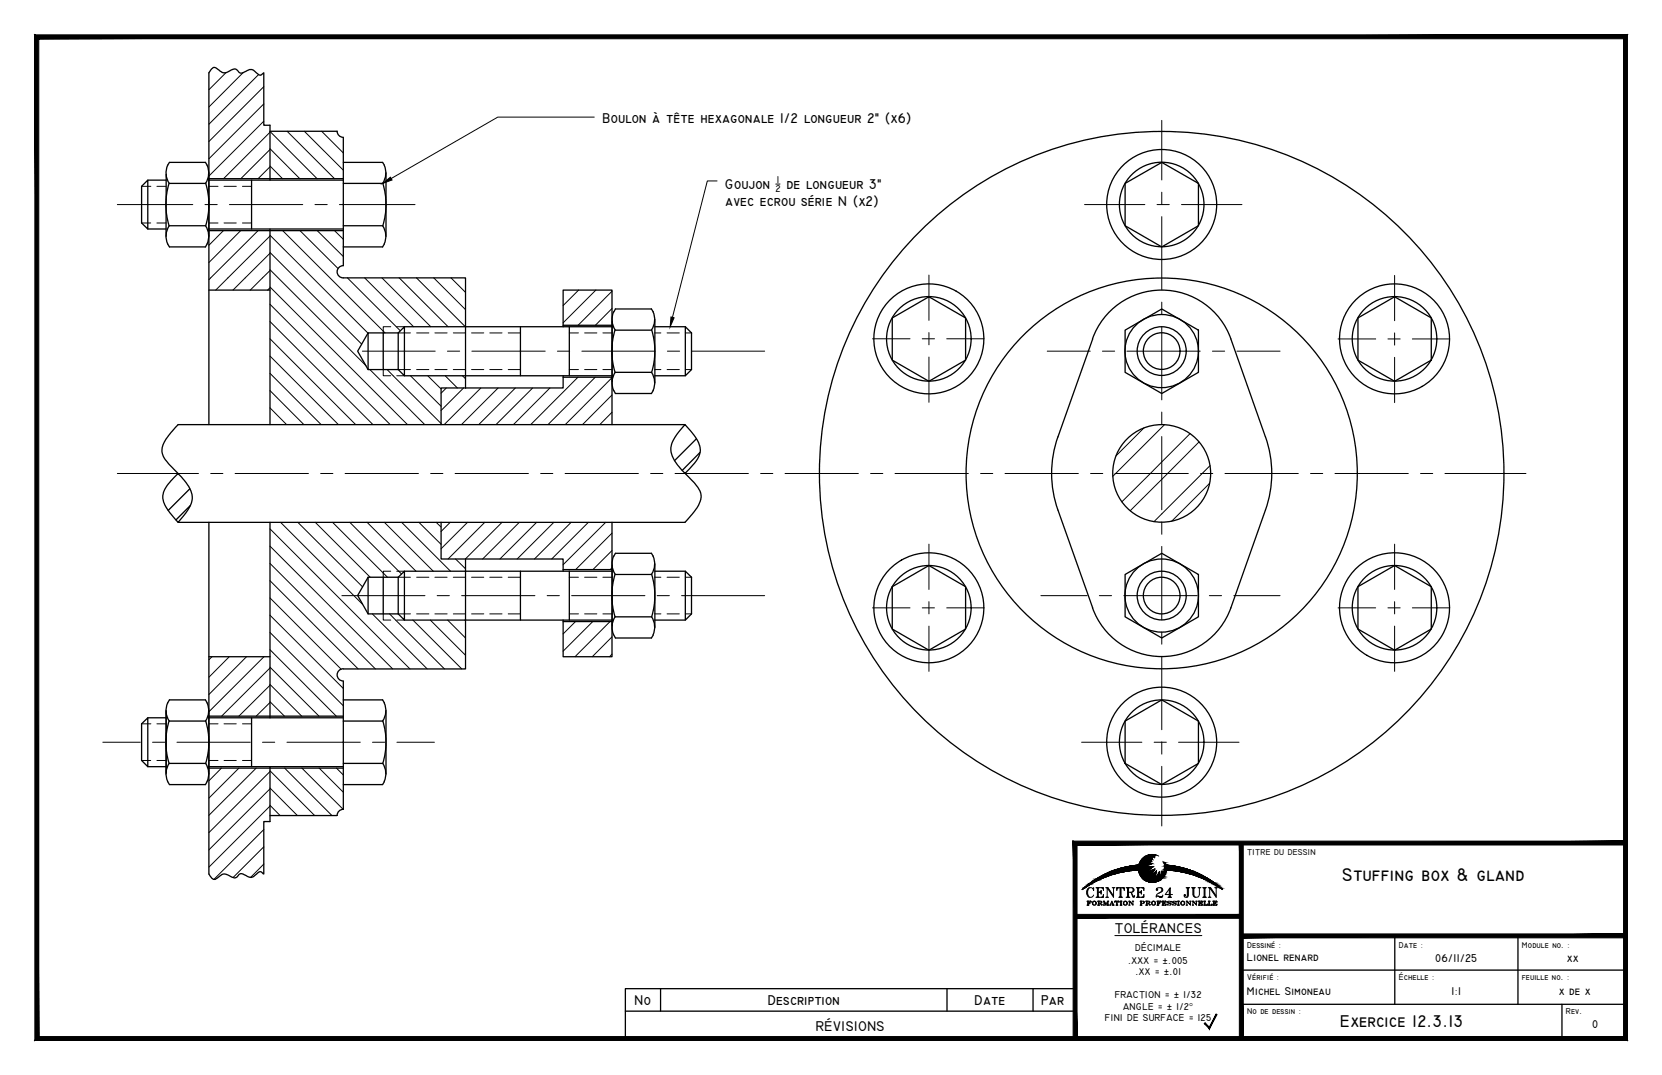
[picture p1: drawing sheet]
<svg xmlns="http://www.w3.org/2000/svg" width="432mm" height="279mm" viewBox="0 0 432 279" stroke-linecap="round" stroke-linejoin="round" font-family="sans-serif">
<!-- layer: Axe -->
<g fill="none" stroke="#000" stroke-width=".26">
<path d="M301.8 31.3v15.5M30.5 53.2h19.6M53.3 53.2h3.1M59.6 53.2h19.1M81.8 53.2h3.2M88.2 53.2h19.6M281.8 53.2h15.6M300.6 53.2h3.2M301.8 50v3.1M301.8 56.3v19.1M307 53.2h15.7M241.3 71.5v11.8"/>
<path d="M301.8 78.5v3.2M362.3 71.6v11.8M94.1 91.3h19M116.2 91.3h3.2M122.6 91.3h19M144.8 91.3h3.2M151.2 91.3h19M173.4 91.3h3.2M179.7 91.3h19M226.7 88.1h9.7M239.6 88.1h3.2M241.3 86.4v3.2"/>
<path d="M241.3 92.8v11.8M246 88.1h9.7M272.1 91.3h11.2M286.4 91.3h3.2M292.8 91.3h19M301.8 84.9v19M315 91.3h3.2M321.4 91.3h11.2M347.6 88.1h9.8M360.6 88.1h3.2M362.3 86.5v3.2M362.3 92.9v11.7"/>
<path d="M366.9 88.1h9.8M301.8 107.1v3.2M301.8 113.5v19M30.5 123.1h21.1M54.7 123.1h3.2M61.1 123.1h19M83.3 123.1h3.2M89.7 123.1h19M111.9 123.1h3.2M118.2 123.1h19.1M140.5 123.1h3.1M146.8 123.1h19.1"/>
<path d="M169 123.1h3.2M175.4 123.1h19M197.6 123.1h3.2M204 123.1h19M226.2 123.1h3.2M232.5 123.1h19.1M254.8 123.1h3.1M261.1 123.1h19.1M283.3 123.1h3.2M289.7 123.1h19M301.8 135.7v3.2M311.9 123.1h3.2"/>
<path d="M318.3 123.1h19M340.5 123.1h3.2M346.8 123.1h19.1M369.1 123.1h3.1M375.4 123.1h21.1M88.8 154.8h21.6M113.6 154.8h3.2M119.9 154.8h19.1M142.2 154.8h3.1M148.5 154.8h19.1M170.7 154.8h3.2M177.1 154.8h21.6"/>
<path d="M226.7 158h9.7M239.6 158h3.2M241.3 141.4v11.8M241.3 156.4v3.2M246 158h9.7M270.4 154.8h12M285.6 154.8h3.2M292 154.8h19M301.8 142v19.1M314.2 154.8h3.2M320.5 154.8h12.1M347.6 158h9.8"/>
<path d="M360.6 158h3.2M362.3 141.4v11.8M362.3 156.4v3.2M366.9 158h9.8M241.3 162.7v11.8M301.8 164.3v3.1M301.8 170.6v19.1M362.3 162.7v11.8M26.7 192.9h9.7M39.6 192.9h3.2M46 192.9h19M68.2 192.9h3.2"/>
<path d="M74.5 192.9h19.1M96.8 192.9h3.1M103.1 192.9h9.8M281 192.9h15.7M299.8 192.9h3.2M301.8 192.8v3.2M301.8 199.2v15.5M306.2 192.9h15.7"/>
</g>
<!-- layer: Hachure -->
<g fill="none" stroke="#000" stroke-width=".26">
<path d="M58.7 18.9l-4.4 4.4M63.2 18.9l-8.9 8.9M67.2 19.4l-12.9 12.9M68.5 22.5l-14.2 14.3M68.5 27l-14.2 14.3M68.5 31.5l-14.2 14.3M70.1 38.7l7.8 7.7M70.1 34.2l12.3 12.2M70.1 34.4l-12 12M70.1 38.9l-7.5 7.5M74.6 34.1l12.3 12.3M79.1 34.1l10.1 10.1"/>
<path d="M83.6 34.1l5.6 5.7M58 59.9l-3.7 3.9M62.5 59.9l-8.2 8.3M67.1 59.9l-12.8 12.8M70.1 43.1l3.3 3.3M70.1 43.3l-3 3.1M73.4 59.9l26.6 26.6M77.9 59.9l9.9 9.9M82.4 59.9l6.8 6.8M86.9 59.9l2.3 2.3M70.1 79.1l31.3 31.3M70.1 74.6l35.8 35.8"/>
<path d="M70.1 70.1l25 24.9M70.1 65.6l23.9 23.9M70.1 61.1l25.5 25.5M70.1 61.3l-14.1 14.1M70.1 65.8l-9.6 9.6M70.1 70.3l-5.1 5.1M70.1 74.8l-.6 .6M90.3 72.2l13.7 13.8M94.7 72.2l12.7 12.7M99.2 72.2l12.7 12.7M103.7 72.2l12.7 12.7M108.2 72.2l12.7 12.7"/>
<path d="M112.7 72.2l8.2 8.3M117.2 72.2l3.7 3.8M150.3 75.4l-4 4M154.8 75.4l-8.5 8.5M159 75.7l-8.8 8.8M70.1 97l13.3 13.4M70.1 92.5l17.8 17.9M70.1 88.1l22.3 22.3M70.1 83.6l26.8 26.8M96.1 96.1l14.3 14.3M100.6 96.1l14 14M106.6 97.7l8 7.9"/>
<path d="M111.1 97.7l3.5 3.4M115.7 97.7l3.1 3.1M120.1 97.7l.8 .7M150.2 98l-12.3 12.4M154.6 98l-12.2 12.4M159 98.2l-12.1 12.2M159 80.2l-4.3 4.3M70.1 106l4.4 4.4M70.1 101.5l8.9 8.9M116 100.8l-1.4 1.4M120.4 100.8l-5.8 5.9M124.9 100.8l-9.5 9.6"/>
<path d="M129.4 100.8l-9.5 9.6M133.9 100.8l-9.5 9.6M138.4 100.8l-9.5 9.6M142.9 100.8l-9.5 9.6M159 102.7l-7.7 7.7M159 107.1l-3.2 3.3M297.2 111.2l-7.2 7.2M302.6 110.4l-13.5 13.4M309.2 112.7l-17.7 17.7M311.5 114.9l-17.9 17.9M70.1 137.5l36.4 36.4M72.9 135.8l21.3 21.3"/>
<path d="M77.4 135.8l16.8 16.7M81.9 135.8l14.3 14.2M86.4 135.8l14.3 14.2M90.9 135.8l13.4 13.4M95.4 135.8l12.7 12.7M99.9 135.8l12.7 12.7M104.4 135.8l12.7 12.7M108.8 135.8l5.8 5.7M113.3 135.8l1.3 1.2M117 135.8l-2.4 2.3M121.5 135.8l-6.9 6.8M125.9 135.8l-9.5 9.5"/>
<path d="M130.4 135.8l-9.5 9.5M134.9 135.8l-9.5 9.5M139.4 135.8l-9.5 9.5M143.9 135.8l-9.5 9.5M148.4 135.8l-9.5 9.5M152.9 135.8l-9.6 9.5M157.4 135.8l-11.1 11M159 138.6l-9.4 9.4M314.3 125.6l-9.9 9.9M314.4 121l-14.6 14.6M70.1 159.9l19.1 19M70.1 155.4l18.5 18.5"/>
<path d="M70.1 150.9l22.9 23M70.1 146.4l27.4 27.5M70.1 141.9l31.9 32M96.7 159.6l14.3 14.3M101.2 159.6l14.3 14.3M118.4 145.3l2.5 2.5M159 143.1l-4.9 4.9M159 147.6l-.5 .4M55.1 170.7l-.8 .8M59.6 170.7l-5.3 5.3M64.1 170.7l-9.8 9.8M68.6 170.7l-14.3 14.3"/>
<path d="M70.1 177.9l8.3 8.2M70.1 173.4l12.8 12.7M70.1 168.9l17.3 17.2M70.1 164.4l19.1 19M70.1 173.6l-12.5 12.5M70.1 178.1l-8 8M107.3 161.2l12.7 12.7M111.8 161.2l9.1 9.1M116.3 161.2l4.6 4.6M120.8 161.2l.1 .1M149.5 161.5l-3.2 3.3M154 161.5l-7.7 7.7"/>
<path d="M158.5 161.5l-9.1 9.2M159 165.5l-5.1 5.2M159 170l-.6 .7M57.5 199.6l-3.2 3.3M62.1 199.6l-7.8 7.8M66.5 199.6l-12.2 12.3M70.1 182.4l3.8 3.7M70.1 182.6l-3.6 3.5M74 199.6l12.2 12.4M78.4 199.6l10.8 10.8M82.9 199.6l6.3 6.3M87.4 199.6l1.8 1.8"/>
<path d="M68.5 215.6l-12.9 13M70.1 209.5l-15.8 15.9M70.1 209.3l2.7 2.7M70.1 204.8l7.2 7.2M70.1 200.3l11.6 11.7M70.1 200.5l-15.8 15.9M70.1 205l-15.8 15.9M68.5 220.1l-8 8M68.5 224.6l-3.4 3.4"/>
</g>
<!-- layer: Contour -->
<g fill="none" stroke="#000" stroke-width=".34">
<path d="M70.1 34.1h17.5a1.59 1.59 0 0 0 1.6 1.6M89.2 35.7v33.3a1.59 1.59 0 0 0-1.6 1.6 1.59 1.59 0 0 0 1.6 1.6h31.7v28.6M36.8 48.4l1.6-1.6v12.7l-1.6-1.5zM38.4 46.8h4.7M38.4 59.5h4.7M43.2 45.3l-.1 16.1M43.9 47.6a18.6 18.6 0 0 0 0 11.1M44 58.7a4.8 4.8 0 0 0 0 5.5h9.4a4.9 4.9 0 0 0 0-5.5M53.4 47.7a4.9 4.9 0 0 0 0-5.5h-9.4a4.8 4.8 0 0 0 0 5.5h9.4a18.4 18.4 0 0 1 0 11h-9.4M54.3 46.4h34.9M54.3 59.9h34.9M54.3 46.8h34.9"/>
<path d="M54.3 59.5h34.9M65.4 46.8v12.7M70.1 46.8v-14.2h-1.6v-13.7l-.9 .7-.9-.6a1.78 1.78 0 0 0-2.7-.5l-1.2 .5-.6-.1a1.37 1.37 0 0 0-2.2-.7 2.24 2.24 0 0 1-3.5-.3 1.06 1.06 0 0 0-1.1-.4 1.06 1.06 0 0 0-.8 .9l-.3 .5v91.5M70.1 59.5v50.9M89.2 53.1v.1M89.2 42.2h10.2l.5 .7M89.2 47.7h10.2M99.4 58.7a4.9 4.9 0 0 1 .4 4.7M99.5 47.6a18.6 18.6 0 0 1 0 11.1h-10.3M99.8 42.9a4.9 4.9 0 0 1-.4 4.8M100.3 44.9v16.5M292.3 47.7l9.5-5.5 9.6 5.5v11l-9.6 5.5-9.5-5.5z"/>
<path d="M54.3 75.4h15.8M99.9 63.4l-.5 .8h-10.2M95.6 86.5l-2.7 4.8 2.7 4.8M99.6 86.5h-4v9.6h4M103.5 86.5l1.6-1.6v12.8l-1.6-1.6M103.5 86.5h-3.9v9.6h3.9M103.5 86.5v9.6M105.1 84.9h53.9M105.1 97.7h53.9M135.2 84.9v12.8M146.3 97.7v3.1h-25.4M146.3 84.9v-9.5h12.7v35"/>
<path d="M146.3 84.5h12.7M146.3 98h12.7M147.9 84.9v12.8M159 83.5v15.6M159.4 81a4.9 4.9 0 0 0 .4 4.8M159.5 81.1l.4-.8h9.3l.5 .8M159.8 85.7a18.6 18.6 0 0 0 0 11.1M159.9 85.8h9.4M169.3 85.7a18.6 18.6 0 0 1 0 11.1M169.7 81a4.9 4.9 0 0 1-.4 4.8M170.1 83.1v16.4M170.1 84.9h8"/>
<path d="M170.1 97.7h8M178.1 84.9l1.6 1.6v9.6l-1.6 1.6zM231.8 82.6l9.5-5.5 9.6 5.5v11l-9.6 5.5-9.5-5.5zM283.8 88.1a19.1 19.1 0 0 1 18-12.7 19.1 19.1 0 0 1 18 12.7M283.9 88.1l-9 25.4a28.5 28.5 0 0 0 0 19.1l9 25.4M292.3 85.8l9.5-5.5 9.6 5.5v11l-9.6 5.5-9.5-5.5zM319.8 88.1l9 25.4a28.5 28.5 0 0 1 0 19.1l-9 25.4M352.8 82.6l9.5-5.5 9.6 5.5v11l-9.6 5.5-9.5-5.5zM120.9 100.8h-6.3v9.6M169.7 101.5l-.5 .8h-9.3a4.8 4.8 0 0 1-.1-5.5h9.5l.3 .6a4.9 4.9 0 0 1 .1 4.1M178 110.4h-131.7l-2.2 2.4a6.1 6.1 0 0 0-2 4.8l.9 1.9 3.8 4.1a8.8 8.8 0 0 1 3.2 5.9l-.3 1.4-.6 1.2-2.8 3.7-1.5-1.7a7.6 7.6 0 0 1-2.5-5.2 8.6 8.6 0 0 1 3.2-5.1l.8-.7M180.9 114l-5.6 5.7"/>
<path d="M181.9 117.6l-4.7 4.7M49.3 127l-5.6 5.7M49.4 131.4l-3.7 3.7M54.3 135.8v91.4l.3 .5a1.09 1.09 0 0 0 .8 .8 1.09 1.09 0 0 0 1.1-.3 2.4 2.4 0 0 1 1.7-1h.5l1.3 .6a1.37 1.37 0 0 0 2.2-.6l.6-.1 1.2 .5a1.81 1.81 0 0 0 2.7-.5l.7-.5h.3l.8 .6v-13.7h1.6v-14.2M70.1 135.8v50.8M114.6 135.8v9.5h6.3M159 135.8v34.9h-12.7v-9.5M178 123.1l1.5-1.6a6 6 0 0 0 2.4-5.1l-1-2.4-2.9-3.6-1.4 1.5a7.1 7.1 0 0 0-2.3 5.1l.2 1a14.6 14.6 0 0 0 4.4 6l1.5 1.5a4.7 4.7 0 0 1 1.7 4.1l-1 2.4-3.1 3.8h-131.7M95.6 150l-2.7 4.8 2.7 4.8M99.6 150h-4v9.6h4M103.5 150l1.6-1.5v12.7l-1.6-1.6M103.5 150h-3.9v9.6h3.9"/>
<path d="M103.5 150v9.6M105.1 148.5h53.9M120.9 145.3h25.4v3.2M120.9 145.3v28.6h-31.7M135.2 148.5v12.7M146.3 148h12.7M147.9 148.5v12.7M159 147v15.6M159.4 144.5a4.9 4.9 0 0 0 .4 4.8M159.5 144.6l.4-.8h9.3l.5 .8M159.8 149.3a18.6 18.6 0 0 0 0 11M159.9 149.3h9.4"/>
<path d="M169.3 149.3a18.6 18.6 0 0 1 0 11M169.7 144.5a4.9 4.9 0 0 1-.4 4.8M170.1 148.5h8M170.1 146.6v16.5M178.1 148.5l1.6 1.5v9.6l-1.6 1.6zM231.8 152.5l9.5-5.5 9.6 5.5v11l-9.6 5.5-9.5-5.5zM283.8 158a19.1 19.1 0 0 0 18 12.6 19.1 19.1 0 0 0 18-12.6M292.3 149.3l9.5-5.5 9.6 5.5v11l-9.6 5.5-9.5-5.5zM352.8 152.5l9.5-5.5 9.6 5.5v11l-9.6 5.5-9.5-5.5zM54.3 170.7h15.8M89.2 173.8a1.59 1.59 0 0 0-1.6 1.6 1.59 1.59 0 0 0 1.6 1.6M89.2 177v33.4a1.59 1.59 0 0 0-1.6 1.5l-17.5 .1"/>
<path d="M105.1 161.2h53.9M146.3 161.5h12.7M169.7 165a4.9 4.9 0 0 0-.4-4.7h-9.5a4.9 4.9 0 0 0 .1 5.5h9.3l.5-.7M170.1 161.2h8M36.8 188.1l1.6-1.5v12.7l-1.6-1.6zM38.4 199.3h4.7M38.4 186.6h4.7M43.1 184.7l.1 16M43.2 185l-.1 16.2M43.9 187.4a18.6 18.6 0 0 0 0 11M44 198.4a4.9 4.9 0 0 0-.4 4.7M53.4 187.4a4.9 4.9 0 0 0 0-5.5h-9.4a4.8 4.8 0 0 0 0 5.5h9.4a18.4 18.4 0 0 1 0 11h-9.4"/>
<path d="M53.4 198.4a4.9 4.9 0 0 1 .4 4.7M54.3 199.6h34.9M54.3 186.1h34.9M54.3 199.3h34.9M54.3 186.6h34.9M65.4 186.6v12.7M89.2 192.8v.1M89.2 181.9h10.2l.5 .8M89.2 187.4h10.2M99.4 198.4a4.9 4.9 0 0 1 .4 4.7M99.5 187.4a18.6 18.6 0 0 1 0 11h-10.3M99.8 182.7a4.9 4.9 0 0 1-.4 4.7"/>
<path d="M100.3 184.7v16.5M292.3 187.4l9.5-5.5 9.6 5.5v11l-9.6 5.5-9.5-5.5zM43.6 203.2l.4 .7h9.4l.4-.7M99.9 203.2l-.5 .7h-10.2"/>
<circle cx="301.8" cy="53.1" r="11"/>
<circle cx="241.3" cy="88.1" r="11"/>
<circle cx="301.8" cy="91.2" r="4.8"/>
<circle cx="301.8" cy="91.3" r="9.5"/>
<circle cx="301.8" cy="91.3" r="6.4"/>
<circle cx="362.3" cy="88.1" r="11"/>
<circle cx="301.8" cy="123" r="88.9"/>
<circle cx="301.8" cy="123" r="50.8"/>
<circle cx="301.8" cy="123" r="12.7"/>
<circle cx="241.3" cy="158" r="11"/>
<circle cx="301.8" cy="154.8" r="4.8"/>
<circle cx="301.8" cy="154.8" r="9.5"/>
<circle cx="301.8" cy="154.8" r="6.4"/>
<circle cx="362.3" cy="158" r="11"/>
<circle cx="301.8" cy="192.9" r="11"/>
</g>
<g fill="none" stroke="#000" stroke-width=".26">
<path d="M36.8 58h2.4M36.8 48.4h2.4M40.8 58h2.3M40.8 48.4h2.3M54.3 58h2.3M54.3 48.4h2.3M58.2 58h3.2M58.2 48.4h3.2M63 58h2.4M63 48.4h2.4M99.6 96.1v1.6h1.9M101.5 84.9h-1.9v1.6"/>
<path d="M103.1 84.9h2M103.1 97.7h2M103.5 96.1h3.1M103.5 86.5h3.1M108.2 96.1h3.2M108.2 86.5h3.2M113 96.1h3.2M113 86.5h3.2M117.8 96.1h3.1M117.8 86.5h3.1M122.5 96.1h3.2M122.5 86.5h3.2"/>
<path d="M127.3 96.1h3.1M127.3 86.5h3.1M132 96.1h3.2M132 86.5h3.2M147.9 96.1h2.4M147.9 86.5h2.4M151.9 96.1h3.2M151.9 86.5h3.2M156.6 96.1h2.4M156.6 86.5h2.4M170.1 96.1h1.6M170.1 86.5h1.6"/>
<path d="M173.3 96.1h3.2M173.3 86.5h3.2M178.1 96.1h1.6M178.1 86.5h1.6M99.6 159.6v1.6h1.9M101.5 148.5h-1.9v1.5M103.1 148.5h2M103.5 159.6h3.1M103.5 150h3.1M108.2 159.6h3.2M108.2 150h3.2M113 159.6h3.2"/>
<path d="M113 150h3.2M117.8 159.6h3.1M117.8 150h3.1M122.5 159.6h3.2M122.5 150h3.2M127.3 159.6h3.1M127.3 150h3.1M132 159.6h3.2M132 150h3.2M147.9 159.6h2.4M147.9 150h2.4M151.9 159.6h3.2"/>
<path d="M151.9 150h3.2M156.6 159.6h2.4M156.6 150h2.4M170.1 159.6h1.6M170.1 150h1.6M173.3 159.6h3.2M173.3 150h3.2M178.1 159.6h1.6M178.1 150h1.6M103.1 161.2h2M36.8 188.1h2.4M36.8 197.7h2.4"/>
<path d="M40.8 188.1h2.3M40.8 197.7h2.3M54.3 188.1h2.3M54.3 197.7h2.3M58.2 188.1h3.2M58.2 197.7h3.2M63 188.1h2.4M63 197.7h2.4"/>
</g>
<!-- layer: Cotation -->
<path d="M99.4 47.7l2-1.6 .5 .7zM174.3 82.4l.8 .2-1 2.3z" fill="#000" stroke="#000" stroke-width=".26"/>
<path d="M154.4 30.4h-25.1l-27.7 16M186.3 47h-2.5l-9.1 35.5M201.5 47.8h1.1" fill="none" stroke="#000" stroke-width=".26"/>
<!-- layer: Cadre -->
<g fill="none" stroke="#000" stroke-width=".34">
<path d="M171.6 257v5.8M246 257v5.8M268.4 257v5.8M279.3 257h-116.8v12.9M322.5 252.1h99.8M362.4 243.2v17.8M394.4 243.2v17.8M162.5 262.8h116.8M322.5 261h99.8M405.8 261v8.9"/>
<circle cx="301.8" cy="53.1" r="14.3"/>
<circle cx="241.3" cy="88.1" r="14.3"/>
<circle cx="362.3" cy="88.1" r="14.3"/>
<circle cx="241.3" cy="158" r="14.3"/>
<circle cx="362.3" cy="158" r="14.3"/>
<circle cx="301.8" cy="192.9" r="14.3"/>
</g>
<g fill="#000" stroke="#000" stroke-width=".26">
<path d="M322 219.1l1 50.8v-50.8zM322 219.1l1 50.8h-1z"/>
<path d="M279.8 219.6h142.5v-1zM278.8 218.6h143.5l-142.5 1zM278.8 218.6l1 51.3v-50.3zM278.8 218.6l1 51.3h-1z"/>
<path d="M279.3 237.7v1l43.2-1zM279.3 238.7l43.2-1v1z"/>
<path d="M322.5 243.8h99.8v-1.1zM322.5 242.7h99.8l-99.8 1.1z"/>
<path d="M10.1 269.4l-1 1 412.7-1zM9.1 270.4l412.7-1 1 1zM421.8 10.1v259.3l1 1zM421.8 10.1l1-1v261.3zM10.1 10.1h411.7l1-1zM9.1 9.1h413.7l-412.7 1zM9.1 9.1l1 260.3v-259.3zM9.1 9.1l1 260.3-1 1z"/>
</g>
<!-- layer: Texte 2 -->
<path d="M289.6 243.2h22.7" fill="none" stroke="#000" stroke-width=".26"/>
<!-- layer: 0 -->
<path d="M295.9 224.8a24.7 24.7 0 0 0-14.8 6.4 27.3 27.3 0 0 1 14.7-5.1M297.6 223.7l1.7 .8-2 .7h2.3l-1.9 1.4 2.3-.7-1.3 1.9 1.7-1.4-.3 1.9 1.2-1.7 .1 1.6 .5-1.8 .5 1 .1-1.4 .4 .4-.2-1.1 .3 .1M301 222.5a3.6 3.6 0 0 0-5.1 2.2 3.6 3.6 0 0 0 3.1 4.6 3.6 3.6 0 0 0 4-4M302.6 224.7h.1M302.6 224.7l.2-.3-.2 .3 .3 .4M302.7 224.4l.2 .7M302.9 224.8a24.7 24.7 0 0 1 14.8 6.4 27.3 27.3 0 0 0-14.7-5.1M322.5 244.5h.1" fill="none" stroke="#000" stroke-width=".26"/>
<g fill="#000" stroke="#000" stroke-width=".26">
<path d="M294.2 225h1.7zM295.4 224.9l.5-.1zM297.6 223.7l1.6 .2zM297.6 223.7h1.5l.1 .2zM298.4 222.7h1v.6zM299.3 222.1h.3zM299.4 222.3l.5 .5zM299.4 222.3h.8l-.3 .5zM302.3 224.1l.3 .1zM302.5 224.4h.3zM302.9 224.8l.5 .1z"/>
<path d="M288 226.8h3zM288 226.8h3z"/>
<path d="M286.6 227.4h2.1zM286.4 227.5h1.9z"/>
<path d="M289.1 226.4h4.3zM289.1 226.4h4.3z"/>
<path d="M286.9 227.3h2.2zM286.6 227.4h2.1z"/>
<path d="M287 227.2h2.3zM287 227.2l2.1 .1z"/>
<path d="M289.8 226.1h6zM289.8 226.1h6z"/>
<path d="M287.4 227.1l1.9 .1 .6-.1zM287 227.2l.4-.1 1.9 .1z"/>
<path d="M287.4 227h2.6zM287.4 227.1h2.5z"/>
<path d="M287.7 226.9h2.7zM287.4 227h2.6z"/>
<path d="M288 226.8h3zM287.7 226.9h2.7z"/>
<path d="M288.3 226.7h3.3zM288 226.8h3z"/>
<path d="M288.5 226.6h3.6zM288.3 226.7h3.3z"/>
<path d="M288.6 226.5h3.6zM288.5 226.6h3.6z"/>
<path d="M288.8 226.4h4zM288.6 226.5h3.6z"/>
<path d="M289.1 226.4h4.3zM288.8 226.4h4z"/>
<path d="M289.3 226.3h4.7zM289.1 226.4h4.3z"/>
<path d="M289.4 226.2h5.2zM289.3 226.3h4.7z"/>
<path d="M289.6 226.2h5.6zM289.4 226.2h5.2z"/>
<path d="M289.6 226.1h6zM289.6 226.1l5.6 .1z"/>
<path d="M291.9 225.5h3.9zM291.8 225.5h4z"/>
<path d="M291.8 225.5l4 .1zM291.6 225.6h4.2z"/>
<path d="M291.6 225.6h4.2zM291.5 225.6h4.3z"/>
<path d="M291.5 225.6h4.3zM291.4 225.6h4.4z"/>
<path d="M291.4 225.6h4.4zM291.3 225.6h4.5z"/>
<path d="M295.8 225.6h3.2zM295.8 225.6h3.2z"/>
<path d="M291.3 225.6h4.5zM291.3 225.6h4.5z"/>
<path d="M291.3 225.6l4.5 .1zM291 225.7h4.8z"/>
<path d="M291 225.7l4.8 .1zM290.8 225.8h5z"/>
<path d="M290.8 225.8h5zM290.7 225.8h5.1z"/>
<path d="M290.7 225.8h5.1zM290.6 225.8h5.2z"/>
<path d="M290.6 225.8h5.2zM290.6 225.8h5.2z"/>
<path d="M290.6 225.8l5.2 .1zM290.5 225.9h5.3z"/>
<path d="M290.5 225.9h5.3zM290.3 225.9h5.5z"/>
<path d="M290.3 225.9l5.5 .1zM290.2 226h5.6z"/>
<path d="M290.2 226h5.6zM290.1 226h5.7z"/>
<path d="M290.1 226h5.7zM290 226h5.8z"/>
<path d="M290 226l5.8 .1zM289.9 226.1h5.9z"/>
<path d="M293.6 225.1h2.2zM293.6 225.1h2.2zM293.6 225.1h2.2zM293.5 225.1h2.3z"/>
<path d="M293.5 225.1l2.3 .1zM293.2 225.2h2.6z"/>
<path d="M293.2 225.2h2.6zM293 225.2h2.8z"/>
<path d="M293 225.2h2.8zM293 225.2h2.8z"/>
<path d="M293 225.2l2.8 .1zM292.9 225.3h2.9z"/>
<path d="M292.9 225.3h2.9zM292.6 225.3h3.2z"/>
<path d="M295.8 225.3h3.7zM295.8 225.3h3.7z"/>
<path d="M292.6 225.3h3.2zM292.6 225.3h3.2z"/>
<path d="M292.6 225.3h3.2zM292.4 225.3h3.4z"/>
<path d="M292.4 225.3l3.4 .1zM292.4 225.4h3.4z"/>
<path d="M292.4 225.4h3.4zM292.3 225.4h3.5z"/>
<path d="M292.3 225.4h3.5zM292.1 225.4h3.7z"/>
<path d="M292.1 225.4h3.7zM291.9 225.5h3.9z"/>
<path d="M289.9 226.1h5.9zM289.8 226.1h6z"/>
<path d="M295.8 226.1h2.6zM295.8 226.1h2.6z"/>
<path d="M289.8 226.1h6zM289.6 226.1h6.2z"/>
<path d="M289.6 226.1h6.2zM289.6 226.1h6z"/>
<path d="M295 224.9l.9 .1zM294.7 225h1.2z"/>
<path d="M294.7 225h1.2zM294.6 225h1.3z"/>
<path d="M294.6 225h1.3zM294.6 225h1.3z"/>
<path d="M294.5 225h1.4zM294.2 225h1.7zM294 225h1.9z"/>
<path d="M294 225l1.9 .1zM293.8 225.1h2.1z"/>
<path d="M293.8 225.1h2.1zM293.6 225.1h2.2z"/>
<path d="M295.9 224.9h2.2zM295.9 224.9h2.2z"/>
<path d="M295.4 224.9h.5zM295.3 224.9h.6z"/>
<path d="M295.3 224.9h.6zM295 224.9h.9z"/>
<path d="M296.4 223.7h1.2zM296.4 223.7h1.2z"/>
<path d="M297.4 222.7h1zM297.4 222.7h1z"/>
<path d="M295.8 225.1h1.7zM295.8 225.1l1.5 .1z"/>
<path d="M295.9 225.1h1.6zM295.9 225.1h1.6z"/>
<path d="M297.6 223.7h1.5zM297.6 223.7h1.5z"/>
<path d="M296.4 223.7l1.6 .2zM296.4 223.7l1.6 .2h-1.7z"/>
<path d="M295.9 226.5h1.9zM295.9 226.5l1.8 .1z"/>
<path d="M295.9 225h2zM295.9 225h2z"/>
<path d="M295.9 225h2zM295.9 225l1.6 .1z"/>
<path d="M295.8 225.2h2.1zM295.8 225.2h2.1z"/>
<path d="M296.3 223.9l2.1 .2-.4-.2zM296.3 223.9l2.1 .2h-2.2z"/>
<path d="M295.9 224.9h2.2zM295.9 224.9l2 .1z"/>
<path d="M295.8 226.3l2 .2 .4-.2zM295.8 226.3l2 .2h-1.9z"/>
<path d="M298.4 222.7h1zM298.4 222.7h1z"/>
<path d="M297.4 222.7l1.1 .1zM297.2 222.8h1.3z"/>
<path d="M298.4 222.7l1 .6zM299.3 223.3l.1 .1z"/>
<path d="M296.2 224.1l2.6 .2-.4-.2zM296.2 224.1l2.6 .2h-2.7z"/>
<path d="M295.8 226.1l2.4 .2 .2-.2zM295.8 226.1l2.4 .2h-2.4z"/>
<path d="M297.2 222.8l1.4 .2-.1-.2zM297.2 222.8l1.4 .2h-1.5z"/>
<path d="M295.8 226h2.7zM295.8 226l2.6 .1z"/>
<path d="M295.8 226h2.7zM295.8 226h2.7z"/>
<path d="M297.1 223l1.6 .1zM296.9 223.1h1.8z"/>
<path d="M296 224.7l2.1 .2 .5-.2zM296 224.7l2.1 .2h-2.2z"/>
<path d="M296.9 223.1l1.9 .2-.1-.2zM296.9 223.1l1.9 .2h-2.1z"/>
<path d="M295.8 225.9h2.9zM295.8 225.9l2.7 .1z"/>
<path d="M295.8 225.8h3zM295.8 225.8l2.9 .1z"/>
<path d="M296.7 223.3l2.3 .2-.2-.2zM296.7 223.3l2.3 .2h-2.4z"/>
<path d="M296.1 224.3l3.2 .2-.5-.2zM296.1 224.3l3.2 .2h-3.3z"/>
<path d="M295.8 225.8h3zM295.8 225.8h3z"/>
<path d="M295.8 225.8h3.1zM295.8 225.8h3z"/>
<path d="M296.6 223.5l2.5 .2-.1-.2zM296.6 223.5l2.5 .2h-2.7z"/>
<path d="M295.8 225.6h3.2zM295.8 225.6l3.1 .2z"/>
<path d="M296.2 227.4l2.7 .1 .1-.1zM296.2 227.4l2.7 .1h-2.6z"/>
<path d="M295.8 225.6h3.3zM295.8 225.6h3.4z"/>
<path d="M295.8 225.6h3.3zM295.8 225.6h3.2z"/>
<path d="M296.1 227.2l2.9 .2 .2-.2zM296.1 227.2l2.9 .2h-2.8z"/>
<path d="M296 224.5l2.6 .2 .6-.2zM296 224.5l2.6 .2h-2.6z"/>
<path d="M296 224.5h3.3zM296 224.5h3.2z"/>
<path d="M295.8 225.4h3.5zM295.8 225.4l3.4 .2h-3.4z"/>
<path d="M296 226.9l3.2 .3 .1-.3zM296 226.9l3.2 .3h-3.1z"/>
<path d="M298.3 222.3h1.1zM298.2 222.3h1.2z"/>
<path d="M298.2 222.3l1.2 .1zM298 222.4h1.4z"/>
<path d="M298 222.4l1.4 .1zM297.8 222.5h1.6z"/>
<path d="M297.8 222.5l1.6 .1zM297.6 222.6h1.8z"/>
<path d="M297.6 222.6l1.8 .1zM297.4 222.7h2z"/>
<path d="M295.8 225.4h3.6zM295.8 225.4h3.5z"/>
<path d="M295.9 226.7l3.4 .2 .2-.2zM295.9 226.7l3.4 .2h-3.3z"/>
<path d="M295.8 225.3h3.7zM295.8 225.3l3.6 .1z"/>
<path d="M299.3 222.1h.4zM299.1 222.1h.6z"/>
<path d="M295.9 226.6h3.7zM295.9 226.6l3.6 .1z"/>
<path d="M295.8 225.2h3.8zM295.8 225.2h3.8z"/>
<path d="M295.8 225.2h3.8zM295.8 225.2l3.7 .1z"/>
<path d="M299.1 222.1l.7 .1zM299.1 222.1l.7 .1z"/>
<path d="M299 222.2h.9zM298.9 222.2h1z"/>
<path d="M298.9 222.2h1.1zM298.8 222.2h1.2z"/>
<path d="M298.8 222.2h1.3zM298.7 222.2h1.4z"/>
<path d="M299.9 225.9l-.3 .7zM297.7 226.6l2.2-.7-.3 .7z"/>
<path d="M298.7 222.2h1.5zM298.6 222.2h1.6z"/>
<path d="M300.4 226.4l-.3 1.4zM298.7 227.8l1.7-1.4-.3 1.4z"/>
<path d="M299.4 222.3h.8zM299.4 222.3h.8z"/>
<path d="M298.6 222.2l1.6 .1zM298.5 222.3h1.7z"/>
<path d="M298.5 222.3h1.7zM298.3 222.3h1.9z"/>
<path d="M301.2 226.7l.2 1.5zM301.2 226.7l.2 1.5h-1.3z"/>
<path d="M301.9 226.5l.5 .9zM301.9 226.5l.5 .9h-.8z"/>
<path d="M302.5 224.4l.2 .1zM302.6 224.5v.2z"/>
<path d="M302.4 227.4h.2zM302.4 227.4h.2z"/>
<path d="M301.6 227.4h1zM301.6 227.4l.9 .1h-.9z"/>
<path d="M302.3 224.2l.4 .2-.1-.2zM302.3 224.2l.4 .2z"/>
<path d="M302.7 224.8l.1 .1zM302.7 224.8l.1 .1z"/>
<path d="M302.4 227.2l.2 .2 .1-.2zM302.4 227.2l.2 .2h-.2z"/>
<path d="M302.5 224.4h.3zM302.5 224.4h.3z"/>
<path d="M302.8 225.6h.2zM302.8 225.6h.2z"/>
<path d="M302.8 225.8h.2zM302.8 225.8h.2z"/>
<path d="M302.7 224.9l.2 .1zM302.7 224.9l.2 .1z"/>
<path d="M302.8 225.9h.2zM302.8 225.9h.2z"/>
<path d="M302.8 226.1h.2zM302.8 226.1h.2z"/>
<path d="M302.4 226.9l.3 .3 .1-.3zM302.4 226.9l.3 .3h-.3z"/>
<path d="M302.4 226.7l.4 .2 .1-.2zM302.4 226.7l.4 .2h-.4z"/>
<path d="M302.7 225l.2 .1zM302.7 225l.2 .1z"/>
<path d="M302.7 225.3h.2zM302.7 225.3h.2z"/>
<path d="M302.7 225.3l.3 .1zM302.7 225.3l.3 .1z"/>
<path d="M302.5 226l.4 .4zM302.5 226l.4 .4h-.5z"/>
<path d="M302.4 226.4l.5 .1zM302.4 226.4l.5 .1z"/>
<path d="M302.4 226.5l.5 .2v-.2zM302.4 226.5l.5 .2h-.5z"/>
<path d="M302.7 225.4h.3zM302.7 225.4h.3z"/>
<path d="M302.7 225.4l.3 .2zM302.7 225.4l.3 .2z"/>
<path d="M302.7 225.6h.3zM302.7 225.6h.3z"/>
<path d="M302.8 225.6h.2zM302.8 225.6h.2z"/>
<path d="M303 225.6h4.6zM303 225.6h4.6z"/>
<path d="M303 225.8h5.1zM303 225.8h5.1z"/>
<path d="M302.8 225.6l.2 .2v-.2zM302.8 225.6l.2 .2h-.2z"/>
<path d="M302.8 225.8l.2 .1zM302.8 225.8l.2 .1z"/>
<path d="M302.8 225.9l.2 .1zM302.8 225.9l.2 .1z"/>
<path d="M302.8 226l.2 .1zM302.8 226l.2 .1z"/>
<path d="M303 226.1h5.9zM303 226.1h5.9z"/>
<path d="M302.8 226.1h.2zM302.8 226.1h.2z"/>
<path d="M302.9 226.1l.1 .2zM302.9 226.1l.1 .2z"/>
<path d="M302.9 226.3v.1zM302.9 226.3v.1z"/>
<path d="M302.9 224.9h.6zM302.9 224.9h.6z"/>
<path d="M302.9 224.9l1.1 .1zM302.9 224.9l1.1 .1z"/>
<path d="M302.9 225h1.3zM302.9 225h1.3z"/>
<path d="M302.9 225h1.7zM302.9 225h1.7z"/>
<path d="M302.9 225l2.3 .1zM302.9 225l2.3 .1z"/>
<path d="M302.7 225.1h2.5zM302.7 225.1h2.5z"/>
<path d="M302.7 225.1l2.8 .1zM302.7 225.1l2.8 .1z"/>
<path d="M305.4 226.4h4.3zM305.4 226.4h4.3z"/>
<path d="M302.7 225.2h3.1zM302.7 225.2h3.1z"/>
<path d="M302.7 225.2l3.5 .1zM302.7 225.2l3.5 .1z"/>
<path d="M302.7 225.3h3.5zM302.7 225.3h3.5z"/>
<path d="M302.7 225.3h3.7zM302.7 225.3h3.7z"/>
<path d="M302.9 225.3l3.6 .1zM302.9 225.3l3.6 .1z"/>
<path d="M303 225.4h3.7zM303 225.4h3.7z"/>
<path d="M303 225.4l3.9 .1zM303 225.4l3.9 .1z"/>
<path d="M303 225.5l4.3 .1zM303 225.5l4.3 .1z"/>
<path d="M303 225.6h4.3zM303 225.6h4.3z"/>
<path d="M303 225.6h4.4zM303 225.6h4.4z"/>
<path d="M303 225.6h4.5zM303 225.6h4.5z"/>
<path d="M303 225.6h4.6zM303 225.6h4.6z"/>
<path d="M303 225.6l4.9 .2zM303 225.6l4.9 .2z"/>
<path d="M303 225.8h5.1zM303 225.8h5.1z"/>
<path d="M303 225.8h5.1zM303 225.8h5.1z"/>
<path d="M303 225.8h5.2zM303 225.8h5.2z"/>
<path d="M303 225.8l5.3 .1zM303 225.8l5.3 .1z"/>
<path d="M303 225.9h5.4zM303 225.9h5.4z"/>
<path d="M303 225.9h5.6zM303 225.9h5.6z"/>
<path d="M303 225.9l5.6 .1zM303 225.9l5.6 .1z"/>
<path d="M303 226h5.7zM303 226h5.7z"/>
<path d="M303 226l5.9 .1zM303 226l5.9 .1z"/>
<path d="M303 226.1h6zM303 226.1h6z"/>
<path d="M303 226.1h6.1zM303 226.1h6.1z"/>
<path d="M303 226.1h6.2zM303 226.1h6.2z"/>
<path d="M303.2 226.1l6 .1zM303.2 226.1l6 .1z"/>
<path d="M303.6 226.2h5.8zM303.6 226.2h5.8z"/>
<path d="M304.2 226.2l5.3 .1zM304.2 226.2l5.3 .1z"/>
<path d="M304.8 226.3l4.9 .1zM304.8 226.3l4.9 .1z"/>
<path d="M305.4 226.4h4.6zM305.4 226.4h4.6z"/>
<path d="M306 226.4l4.2 .1zM306 226.4l4.2 .1z"/>
<path d="M306.6 226.5l3.7 .1zM306.6 226.5l3.7 .1z"/>
<path d="M306.7 226.6l3.8 .1zM306.7 226.6l3.8 .1z"/>
<path d="M307.2 226.7l3.6 .1zM307.2 226.7l3.6 .1z"/>
<path d="M307.8 226.8h3zM307.8 226.8h3z"/>
<path d="M307.8 226.8l3.3 .1zM307.8 226.8l3.3 .1z"/>
<path d="M308.4 226.9l3 .1zM308.4 226.9l3 .1z"/>
<path d="M308.8 227l2.6 .1zM308.8 227l2.6 .1z"/>
<path d="M308.9 227.1l2.9 .1-.4-.1zM308.9 227.1l2.9 .1h-2.3z"/>
<path d="M309.5 227.2l2.4 .1zM309.5 227.2l2.4 .1z"/>
<path d="M309.7 227.3l2.5 .1zM309.7 227.3l2.5 .1z"/>
<path d="M310.1 227.4l2.3 .1zM310.1 227.4l2.3 .1z"/>
</g>
<!-- layer: Texte 2 -->
<path d="M312.9 266l1.3 1-1.1-1.2zM312.9 266l1.3 1v.4zM316 263.6l-1.8 3.4v.4zM316 263.6l.2 .1-2 3.7z" fill="#000" stroke="#000" stroke-width=".26"/>
<text font-size="6.2" x="281.5" y="234.6">CENTRE 24 JUIN</text>
<text font-size="4.8" x="348.7" y="229">Stuffing box &amp; gland</text>
<text font-size="4.5" x="348.2" y="267">Exercice 12.3.13</text>
<text font-size="4" x="281.5" y="236.4">FORMATION PROFESSIONNELLE</text>
<g font-size="3.7">
<text x="156.5" y="31.9">Boulon à tête hexagonale 1/2 longueur 2&quot; (x6)</text>
<text x="188.3" y="49.1">Goujon</text>
<text x="188.4" y="53.5">avec ecrou série N (x2)</text>
<text x="204.3" y="49.1">de longueur 3&quot;</text>
<text x="289.6" y="242.5">TOLÉRANCES</text>
<text x="164.9" y="261.1">No</text>
<text x="199.5" y="261.1">Description</text>
<text x="253.2" y="261.1">Date</text>
<text x="270.5" y="261.1">Par</text>
<text x="212" y="268">RÉVISIONS</text>
</g>
<g font-size="3">
<text x="324" y="249.9">Lionel renard</text>
<text x="372.9" y="250.1">06/11/25</text>
<text x="407.1" y="250.1">xx</text>
<text x="324" y="258.6">Michel Simoneau</text>
<text x="377.1" y="258.6">1:1</text>
<text x="405" y="258.6">x de x</text>
<text x="413.7" y="267.2">0</text>
</g>
<g font-size="2.6">
<text x="201.8" y="47.5">1</text>
<text x="201.5" y="49.9">2</text>
<text x="293.1" y="250.5">.XXX = ±.005</text>
<text x="294.9" y="247.3">DÉCIMALE</text>
<text x="295" y="253.5">.XX = ±.01</text>
<text x="289.6" y="259.4">FRACTION = ± 1/32</text>
<text x="291.8" y="262.4">ANGLE = ± 1/2°</text>
<text x="287.1" y="265.3">FINI DE SURFACE = 125</text>
</g>
<g font-size="2.2">
<text x="324.1" y="222.3">TITRE DU DESSIN</text>
<text x="324" y="246.5">Dessiné :</text>
<text x="363.4" y="246.5">Date :</text>
<text x="395.4" y="246.5">Module no. :</text>
<text x="324.1" y="254.6">Vérifié :</text>
<text x="363.4" y="254.6">Échelle :</text>
<text x="395.4" y="254.6">feuille no. :</text>
<text x="324" y="263.7">No de dessin :</text>
<text x="406.8" y="263.7">Rev.</text>
</g>
</svg>
